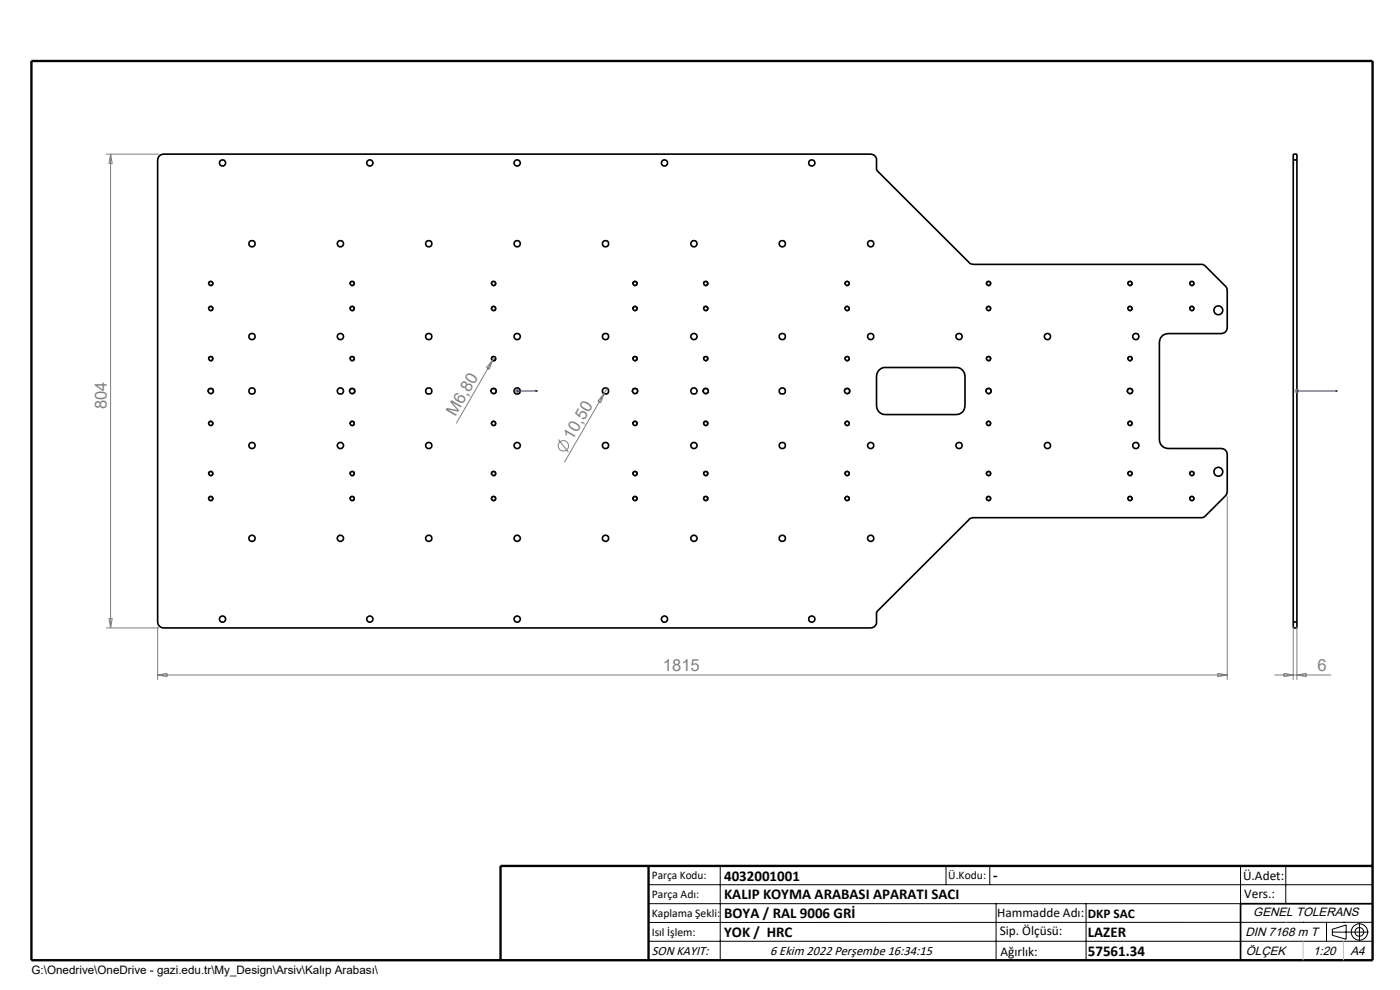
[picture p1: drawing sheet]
<svg xmlns="http://www.w3.org/2000/svg" width="297mm" height="210mm" viewBox="0 0 297 210" stroke-linecap="round" stroke-linejoin="round" font-family="sans-serif">
<g fill="none" stroke="#000" stroke-width=".35">
<path d="M33.8 33l.9-.3h150a1.21 1.21 0 0 1 1.2 1.2v2.2l20.1 19.9 49.1 .1 .5 .3 4.6 4.7 .1 8.4a1.26 1.26 0 0 1-1.2 1.3h-11.3a1.87 1.87 0 0 0-1.8 1.8v20.7a1.93 1.93 0 0 0 1.8 1.8h11.3a1.26 1.26 0 0 1 1.2 1.3l-.1 8.4-4.6 4.7-.5 .3h-48.8l-.4 .2-20 19.8v2.1a1.26 1.26 0 0 1-1.2 1.3h-150a1.33 1.33 0 0 1-1.3-1.3v-98zM274.4 33.9v-1.2h.7v1.2M274.4 33.9h.7M274.4 33.9v98M275.1 33.9v98M186.5 78.5l1-.5h15.3a1.87 1.87 0 0 1 1.9 1.8v6.3a1.87 1.87 0 0 1-1.9 1.8h-15a1.87 1.87 0 0 1-1.9-1.8v-6.3l.2-.6zM274.4 131.9v1.3h.7v-1.3M274.4 131.9h.7M291.2 191.7h-28v12"/>
<circle cx="47.2" cy="34.6" r=".66"/>
<circle cx="78.5" cy="34.6" r=".66"/>
<circle cx="109.7" cy="34.6" r=".66"/>
<circle cx="141" cy="34.6" r=".66"/>
<circle cx="172.2" cy="34.6" r=".67"/>
<circle cx="53.5" cy="51.7" r=".67"/>
<circle cx="72.2" cy="51.7" r=".66"/>
<circle cx="91" cy="51.7" r=".67"/>
<circle cx="109.7" cy="51.7" r=".66"/>
<circle cx="128.5" cy="51.7" r=".67"/>
<circle cx="147.2" cy="51.7" r=".66"/>
<circle cx="166" cy="51.7" r=".67"/>
<circle cx="184.7" cy="51.7" r=".66"/>
<circle cx="44.7" cy="76.1" r=".42"/>
<circle cx="44.7" cy="60.1" r=".42"/>
<circle cx="44.7" cy="65.4" r=".42"/>
<circle cx="53.5" cy="71.4" r=".67"/>
<circle cx="72.2" cy="71.4" r=".66"/>
<circle cx="74.7" cy="76.1" r=".43"/>
<circle cx="74.7" cy="60.1" r=".42"/>
<circle cx="74.7" cy="65.4" r=".42"/>
<circle cx="91" cy="71.4" r=".67"/>
<circle cx="104.7" cy="76.1" r=".43"/>
<circle cx="104.7" cy="65.4" r=".42"/>
<circle cx="104.7" cy="60.1" r=".42"/>
<circle cx="109.7" cy="71.4" r=".66"/>
<circle cx="128.5" cy="71.4" r=".67"/>
<circle cx="134.7" cy="76.1" r=".43"/>
<circle cx="134.7" cy="60.1" r=".42"/>
<circle cx="134.7" cy="65.4" r=".42"/>
<circle cx="147.2" cy="71.4" r=".66"/>
<circle cx="149.7" cy="76.1" r=".43"/>
<circle cx="149.7" cy="65.4" r=".42"/>
<circle cx="149.7" cy="60.1" r=".42"/>
<circle cx="166" cy="71.4" r=".67"/>
<circle cx="179.7" cy="76.1" r=".43"/>
<circle cx="179.7" cy="60.1" r=".42"/>
<circle cx="179.7" cy="65.4" r=".42"/>
<circle cx="184.7" cy="71.4" r=".66"/>
<circle cx="203.4" cy="71.4" r=".66"/>
<circle cx="209.7" cy="76.1" r=".43"/>
<circle cx="209.7" cy="60.1" r=".42"/>
<circle cx="209.7" cy="65.4" r=".42"/>
<circle cx="222.2" cy="71.4" r=".66"/>
<circle cx="239.7" cy="76.1" r=".43"/>
<circle cx="239.7" cy="65.4" r=".42"/>
<circle cx="239.7" cy="60.1" r=".42"/>
<circle cx="240.9" cy="71.4" r=".66"/>
<circle cx="252.8" cy="60.1" r=".42"/>
<circle cx="252.8" cy="65.4" r=".42"/>
<circle cx="258.5" cy="65.8" r=".95"/>
<circle cx="44.7" cy="82.9" r=".52"/>
<circle cx="44.7" cy="89.8" r=".42"/>
<circle cx="53.5" cy="82.9" r=".67"/>
<circle cx="53.5" cy="94.5" r=".67"/>
<circle cx="72.2" cy="82.9" r=".66"/>
<circle cx="72.2" cy="94.5" r=".66"/>
<circle cx="74.7" cy="82.9" r=".52"/>
<circle cx="74.7" cy="89.8" r=".42"/>
<circle cx="91" cy="82.9" r=".67"/>
<circle cx="91" cy="94.5" r=".67"/>
<circle cx="104.7" cy="82.9" r=".52"/>
<circle cx="104.7" cy="89.8" r=".42"/>
<circle cx="109.7" cy="94.5" r=".66"/>
<circle cx="109.7" cy="82.9" r=".66"/>
<circle cx="128.5" cy="94.5" r=".67"/>
<circle cx="128.5" cy="82.9" r=".67"/>
<circle cx="134.7" cy="82.9" r=".52"/>
<circle cx="134.7" cy="89.8" r=".42"/>
<circle cx="147.2" cy="94.5" r=".66"/>
<circle cx="147.2" cy="82.9" r=".66"/>
<circle cx="149.7" cy="82.9" r=".52"/>
<circle cx="149.7" cy="89.8" r=".42"/>
<circle cx="166" cy="94.5" r=".67"/>
<circle cx="166" cy="82.9" r=".67"/>
<circle cx="179.7" cy="82.9" r=".52"/>
<circle cx="179.7" cy="89.8" r=".42"/>
<circle cx="184.7" cy="94.5" r=".66"/>
<circle cx="203.4" cy="94.5" r=".66"/>
<circle cx="209.7" cy="82.9" r=".52"/>
<circle cx="209.7" cy="89.8" r=".42"/>
<circle cx="222.2" cy="94.5" r=".66"/>
<circle cx="239.7" cy="82.9" r=".52"/>
<circle cx="239.7" cy="89.8" r=".42"/>
<circle cx="240.9" cy="94.5" r=".66"/>
<circle cx="44.7" cy="100.5" r=".42"/>
<circle cx="44.7" cy="105.8" r=".42"/>
<circle cx="53.5" cy="114.2" r=".67"/>
<circle cx="72.2" cy="114.2" r=".66"/>
<circle cx="74.7" cy="100.5" r=".43"/>
<circle cx="74.7" cy="105.8" r=".42"/>
<circle cx="91" cy="114.2" r=".67"/>
<circle cx="104.7" cy="100.5" r=".43"/>
<circle cx="104.7" cy="105.8" r=".42"/>
<circle cx="109.7" cy="114.2" r=".66"/>
<circle cx="128.5" cy="114.2" r=".67"/>
<circle cx="134.7" cy="100.5" r=".43"/>
<circle cx="134.7" cy="105.8" r=".42"/>
<circle cx="147.2" cy="114.2" r=".66"/>
<circle cx="149.7" cy="100.5" r=".43"/>
<circle cx="149.7" cy="105.8" r=".42"/>
<circle cx="166" cy="114.2" r=".67"/>
<circle cx="179.7" cy="100.5" r=".43"/>
<circle cx="179.7" cy="105.8" r=".42"/>
<circle cx="184.7" cy="114.2" r=".66"/>
<circle cx="209.7" cy="100.5" r=".43"/>
<circle cx="209.7" cy="105.8" r=".42"/>
<circle cx="239.7" cy="100.5" r=".43"/>
<circle cx="239.7" cy="105.8" r=".42"/>
<circle cx="252.8" cy="100.5" r=".43"/>
<circle cx="252.8" cy="105.8" r=".42"/>
<circle cx="258.5" cy="100.1" r=".94"/>
<circle cx="47.2" cy="131.3" r=".66"/>
<circle cx="78.5" cy="131.3" r=".66"/>
<circle cx="109.7" cy="131.3" r=".66"/>
<circle cx="141" cy="131.3" r=".66"/>
<circle cx="172.2" cy="131.3" r=".67"/>
</g>
<g fill="none" stroke="#808080" stroke-width=".21">
<path d="M22.5 32.7h11.2M23.5 32.7v100.5M23.5 32.7l.3 2h-.7zM104.5 76.4l-7.7 13.4M104.5 76.4l-.7 1.9-.6-.3zM104.9 75.7l-.4 .7M109.2 82.9h1M109.4 82.6l.7 .7M109.7 82.4v1.1M110.1 82.6l-.7 .7M118.5 93.2l2.1 2.7M128.1 83.5l-8.4 14.6"/>
<path d="M128.1 83.5l-.7 1.9-.6-.3zM128.8 82.4l-.7 1.1M274.6 82.9h1M274.8 82.6l.7 .7M275.1 82.4v1.1M275.5 82.6l-.7 .7M260.4 105.3v38.9M22.5 133.2h11.2M23.1 131.2h.7l-.3 2zM33.4 133v11.2M274.4 133v11.2M275.1 133v11.2"/>
<path d="M33.4 143.2h227M33.4 143.2l2.1-.4v.7zM258.3 142.8l2.1 .4-2.1 .3zM270.4 143.2h12M272.4 142.8l2 .4-2 .3zM275.1 143.2l2-.4v.7z"/>
<circle cx="119.5" cy="94.6" r="1.09"/>
</g>
<g fill="none" stroke="#000" stroke-width=".21">
<path d="M44.2 76.2a.5 .5 0 0 1 .5-.6 .5 .5 0 0 1 .5 .5 .5 .5 0 0 1-.6 .4M44.2 65.6a.5 .5 0 0 1 .5-.6 .5 .5 0 0 1 .5 .5 .5 .5 0 0 1-.6 .4M44.2 60.2a.48 .48 0 0 1 .5-.6 .48 .48 0 0 1 .5 .6 .48 .48 0 0 1-.6 .4M74.2 76.2a.51 .51 0 0 1 .5-.6 .51 .51 0 0 1 .5 .5 .51 .51 0 0 1-.6 .4M74.2 65.6a.51 .51 0 0 1 .5-.7 .51 .51 0 0 1 .5 .6 .51 .51 0 0 1-.6 .4M74.2 60.2a.5 .5 0 0 1 .5-.6 .5 .5 0 0 1 .5 .6 .5 .5 0 0 1-.6 .4M104.2 60.2a.49 .49 0 0 1 .4-.6 .49 .49 0 0 1 .6 .5 .49 .49 0 0 1-.6 .5M104.2 65.6a.5 .5 0 0 1 .4-.7 .5 .5 0 0 1 .6 .5 .5 .5 0 0 1-.6 .5M104.2 76.2a.5 .5 0 0 1 .4-.7 .5 .5 0 0 1 .6 .6 .5 .5 0 0 1-.6 .4M134.2 60.2a.5 .5 0 0 1 .5-.6 .5 .5 0 0 1 .5 .6 .5 .5 0 0 1-.6 .4M134.2 65.6a.51 .51 0 0 1 .5-.7 .51 .51 0 0 1 .5 .6 .51 .51 0 0 1-.6 .4M134.2 76.2a.51 .51 0 0 1 .5-.6 .51 .51 0 0 1 .5 .5 .51 .51 0 0 1-.6 .4"/>
<path d="M149.2 76.2a.51 .51 0 0 1 .5-.6 .51 .51 0 0 1 .5 .5 .51 .51 0 0 1-.6 .4M149.2 65.6a.51 .51 0 0 1 .5-.7 .51 .51 0 0 1 .5 .6 .51 .51 0 0 1-.6 .4M149.2 60.2a.5 .5 0 0 1 .5-.6 .5 .5 0 0 1 .5 .6 .5 .5 0 0 1-.6 .4M179.2 76.2a.51 .51 0 0 1 .5-.6 .51 .51 0 0 1 .5 .5 .51 .51 0 0 1-.6 .4M179.2 65.6a.51 .51 0 0 1 .5-.7 .51 .51 0 0 1 .5 .6 .51 .51 0 0 1-.6 .4M179.2 60.2a.5 .5 0 0 1 .4-.6 .5 .5 0 0 1 .6 .6 .5 .5 0 0 1-.6 .4M209.2 60.2a.5 .5 0 0 1 .5-.6 .5 .5 0 0 1 .5 .6 .5 .5 0 0 1-.6 .4M209.2 65.6a.51 .51 0 0 1 .5-.7 .51 .51 0 0 1 .5 .6 .51 .51 0 0 1-.6 .4M209.2 76.2a.51 .51 0 0 1 .5-.6 .51 .51 0 0 1 .5 .5 .51 .51 0 0 1-.6 .4M239.2 60.2a.5 .5 0 0 1 .5-.6 .5 .5 0 0 1 .5 .6 .5 .5 0 0 1-.6 .4M239.2 65.6a.51 .51 0 0 1 .5-.7 .51 .51 0 0 1 .5 .6 .51 .51 0 0 1-.6 .4M239.2 76.2a.51 .51 0 0 1 .5-.6 .51 .51 0 0 1 .5 .5 .51 .51 0 0 1-.6 .4"/>
<path d="M252.3 65.6a.51 .51 0 0 1 .5-.7 .51 .51 0 0 1 .5 .6 .51 .51 0 0 1-.6 .4M252.3 60.2a.5 .5 0 0 1 .5-.6 .5 .5 0 0 1 .5 .6 .5 .5 0 0 1-.6 .4M44.1 83.1a.63 .63 0 0 1 .6-.8 .63 .63 0 0 1 .6 .7 .63 .63 0 0 1-.7 .6M44.2 89.9a.5 .5 0 0 1 .5-.6 .5 .5 0 0 1 .5 .6 .5 .5 0 0 1-.6 .4M74.1 83.1a.62 .62 0 0 1 .6-.8 .62 .62 0 0 1 .6 .7 .62 .62 0 0 1-.8 .6M74.2 89.9a.51 .51 0 0 1 .5-.6 .51 .51 0 0 1 .5 .6 .51 .51 0 0 1-.6 .4M104.1 83.1a.63 .63 0 0 1 .6-.8 .63 .63 0 0 1 .6 .7 .63 .63 0 0 1-.7 .6M104.2 89.9a.5 .5 0 0 1 .4-.6 .5 .5 0 0 1 .6 .5 .5 .5 0 0 1-.6 .5M134.1 83.1a.63 .63 0 0 1 .6-.8 .63 .63 0 0 1 .6 .7 .63 .63 0 0 1-.8 .6M134.2 89.9a.51 .51 0 0 1 .5-.6 .51 .51 0 0 1 .5 .6 .51 .51 0 0 1-.6 .4M149.1 83.1a.62 .62 0 0 1 .6-.8 .62 .62 0 0 1 .6 .7 .62 .62 0 0 1-.8 .6M149.2 89.9a.51 .51 0 0 1 .5-.6 .51 .51 0 0 1 .5 .6 .51 .51 0 0 1-.6 .4"/>
<path d="M179.1 83.1a.63 .63 0 0 1 .6-.8 .63 .63 0 0 1 .6 .7 .63 .63 0 0 1-.7 .6M179.2 89.9a.51 .51 0 0 1 .5-.6 .51 .51 0 0 1 .5 .6 .51 .51 0 0 1-.6 .4M209.1 83.1a.63 .63 0 0 1 .6-.8 .63 .63 0 0 1 .6 .7 .63 .63 0 0 1-.8 .6M209.2 89.9a.51 .51 0 0 1 .5-.6 .51 .51 0 0 1 .5 .6 .51 .51 0 0 1-.6 .4M239.1 83.1a.62 .62 0 0 1 .6-.8 .62 .62 0 0 1 .6 .7 .62 .62 0 0 1-.8 .6M239.2 89.9a.51 .51 0 0 1 .5-.6 .51 .51 0 0 1 .5 .6 .51 .51 0 0 1-.6 .4M44.2 105.9a.5 .5 0 0 1 .5-.6 .5 .5 0 0 1 .5 .5 .5 .5 0 0 1-.6 .4M44.2 100.6a.5 .5 0 0 1 .5-.7 .5 .5 0 0 1 .5 .6 .5 .5 0 0 1-.6 .4M74.2 105.9a.51 .51 0 0 1 .5-.6 .51 .51 0 0 1 .5 .5 .51 .51 0 0 1-.6 .4M74.2 100.6a.51 .51 0 0 1 .5-.7 .51 .51 0 0 1 .5 .6 .51 .51 0 0 1-.6 .4M104.2 100.6a.5 .5 0 0 1 .4-.7 .5 .5 0 0 1 .6 .5 .5 .5 0 0 1-.6 .5M104.2 105.9a.5 .5 0 0 1 .4-.6 .5 .5 0 0 1 .6 .5 .5 .5 0 0 1-.6 .4"/>
<path d="M134.2 100.6a.51 .51 0 0 1 .5-.7 .51 .51 0 0 1 .5 .6 .51 .51 0 0 1-.6 .4M134.2 105.9a.51 .51 0 0 1 .5-.6 .51 .51 0 0 1 .5 .5 .51 .51 0 0 1-.6 .4M149.2 105.9a.51 .51 0 0 1 .5-.6 .51 .51 0 0 1 .5 .5 .51 .51 0 0 1-.6 .4M149.2 100.6a.51 .51 0 0 1 .5-.7 .51 .51 0 0 1 .5 .6 .51 .51 0 0 1-.6 .4M179.2 105.9a.51 .51 0 0 1 .5-.6 .51 .51 0 0 1 .5 .5 .51 .51 0 0 1-.6 .4M179.2 100.6a.51 .51 0 0 1 .5-.7 .51 .51 0 0 1 .5 .6 .51 .51 0 0 1-.6 .4M209.2 100.6a.51 .51 0 0 1 .5-.7 .51 .51 0 0 1 .5 .6 .51 .51 0 0 1-.6 .4M209.2 105.9a.51 .51 0 0 1 .5-.6 .51 .51 0 0 1 .5 .5 .51 .51 0 0 1-.6 .4M239.2 100.6a.51 .51 0 0 1 .5-.7 .51 .51 0 0 1 .5 .6 .51 .51 0 0 1-.6 .4M239.2 105.9a.51 .51 0 0 1 .5-.6 .51 .51 0 0 1 .5 .5 .51 .51 0 0 1-.6 .4M252.3 105.9a.51 .51 0 0 1 .5-.6 .51 .51 0 0 1 .5 .5 .51 .51 0 0 1-.6 .4M252.3 100.6a.51 .51 0 0 1 .5-.7 .51 .51 0 0 1 .5 .6 .51 .51 0 0 1-.6 .4"/>
<path d="M137.6 187.7h153.6M137.6 191.7h153.6M137.6 199.7h153.6M152.8 183.7v20M200.7 183.7v4M210 183.7v4M211.3 191.7v12M230.4 191.7v12M263.2 183.7v20M272.8 183.7v8M276.4 195.6h.1M281.4 195.6v4.1"/>
<path d="M282.6 197.7h7.8M282.6 197.1l3-.9v3l-3-.8zM285 195.6h.1M288.4 195.8v3.8M291.2 195.6l-153.6 .1"/>
<circle cx="288.4" cy="197.7" r="1.74"/>
<circle cx="288.4" cy="197.7" r=".93"/>
</g>
<path d="M109.6 82.9h.2zM109.7 82.9h.1M109.7 82.9h4.3M114 82.9h-.4h.4M275 82.9h.2zM275.1 82.9h.1M275.1 82.9h8.6M283.7 82.9h-.4h.4" fill="none" stroke="#00f" stroke-width=".21"/>
<path d="M106.2 203.7h185" fill="none" stroke="#000" stroke-width=".25"/>
<path d="M6.7 12.9h284.5v190.8h-284.5zM137.6 183.7v20M291.2 183.7h-185v20" fill="none" stroke="#000" stroke-width=".5"/>
<path d="M272.8 195.6h.1M276.4 199.7v4M285 199.7v4" fill="none" stroke="#c0c0c0" stroke-width=".21"/>
<g fill="#00f">
<path d="M113.6 82.9h.4zM109.6 82.9h.2z"/>
<path d="M275 82.9h.2zM283.3 82.9h.4z"/>
</g>
<g font-size="3.5" fill="#808080">
<text x="22.7" y="86.8" transform="rotate(-90 22.7 86.8)">804</text>
<text x="96.6" y="88.6" transform="rotate(-60 96.6 88.6)">M6,80</text>
<text x="121.5" y="93.6" transform="rotate(-60 121.5 93.6)">10,50</text>
<text x="140.6" y="142.4">1815</text>
<text x="279.5" y="142.4">6</text>
</g>
<g font-size="3.2">
<text x="153.6" y="186.8">4032001001</text>
<text x="153.6" y="190.8">KALIP KOYMA ARABASI APARATI SACI</text>
<text x="210.7" y="186.6">-</text>
<text x="153.6" y="194.8">BOYA / RAL 9006 GRİ</text>
<text x="153.6" y="198.8">YOK / HRC</text>
<text x="230.8" y="198.7">LAZER</text>
<text x="230.8" y="202.8">57561.34</text>
</g>
<g font-size="2.8">
<text x="263.7" y="186.7">Ü.Adet:</text>
<text x="263.9" y="190.5">Vers.:</text>
<text x="211.5" y="194.5">Hammadde Adı:</text>
<text x="230.8" y="194.7">DKP SAC</text>
<text x="138.3" y="202.6">SON KAYIT:</text>
<text x="163.4" y="202.6">6 Ekim 2022 Perşembe 16:34:15</text>
<text x="212.1" y="198.4">Sip. Ölçüsü:</text>
<text x="212.2" y="202.7">Ağırlık:</text>
</g>
<g font-size="2.6">
<text x="265.9" y="194.4">GENEL TOLERANS</text>
<text x="264.2" y="198.5">DIN 7168 m T</text>
<text x="264.3" y="202.6">ÖLÇEK</text>
<text x="278.5" y="202.6">1:20</text>
<text x="286.5" y="202.6">A4</text>
</g>
<g font-size="2.5">
<text x="138.3" y="186.4">Parça Kodu:</text>
<text x="138.3" y="190.5">Parça Adı:</text>
<text x="201.2" y="186.5">Ü.Kodu:</text>
<text x="138.3" y="194.5">Kaplama Şekli:</text>
<text x="138.3" y="198.6">Isıl İşlem:</text>
<text x="6.7" y="206.7">G:\Onedrive\OneDrive - gazi.edu.tr\My_Design\Arsiv\Kalıp Arabası\</text>
</g>
</svg>
